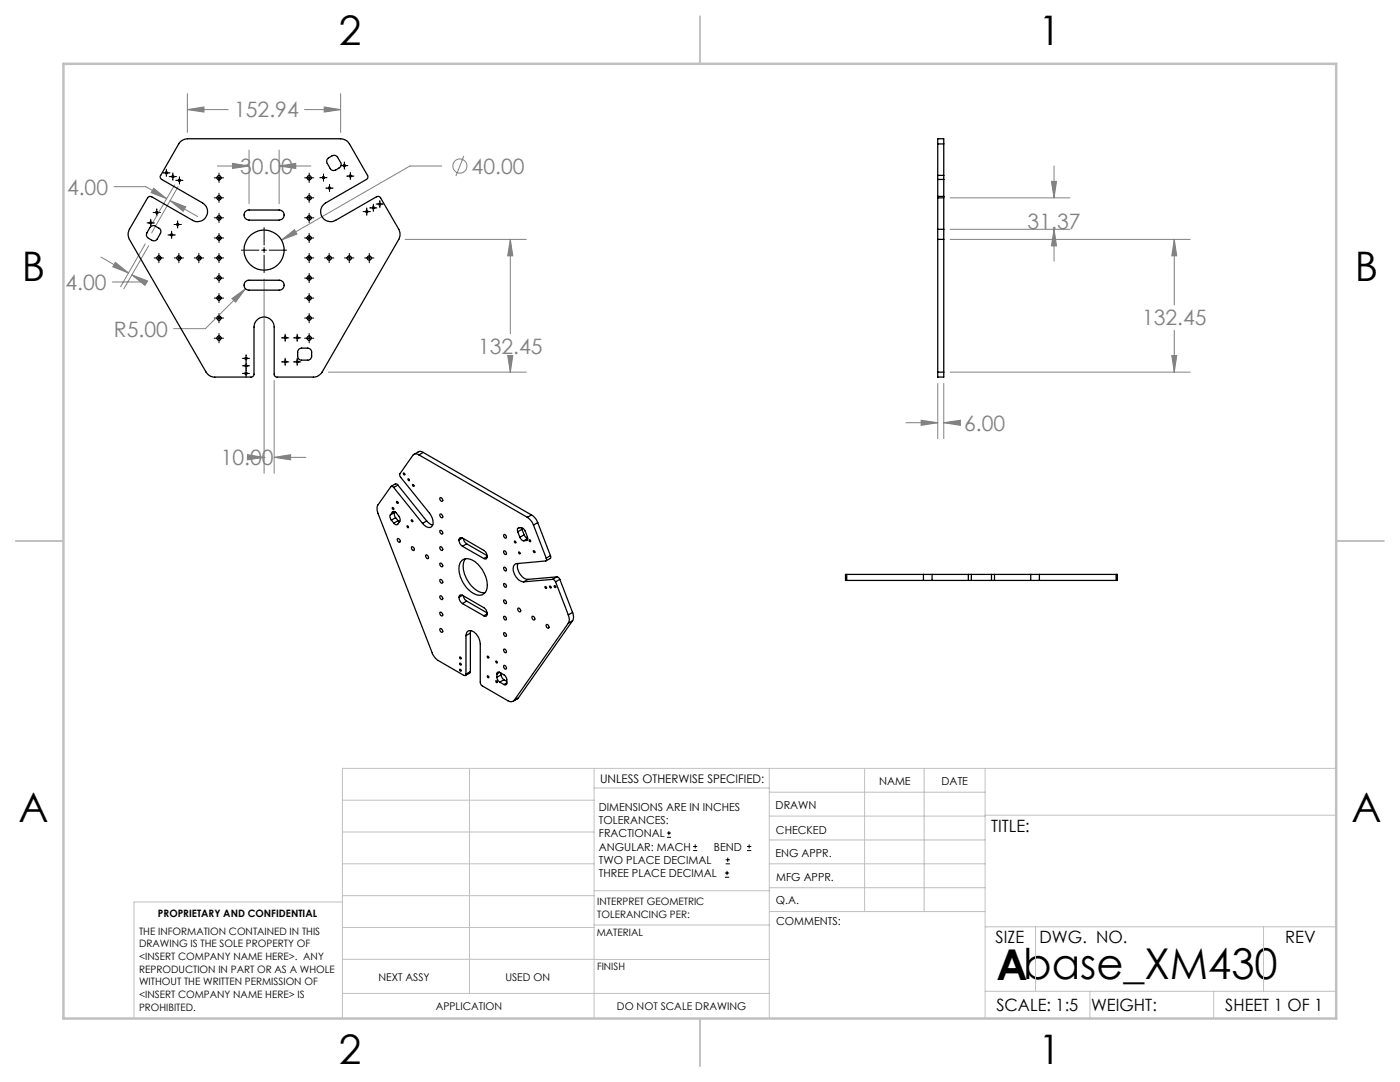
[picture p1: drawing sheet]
<svg xmlns="http://www.w3.org/2000/svg" width="279mm" height="216mm" viewBox="0 0 279 216" stroke-linecap="round" stroke-linejoin="round" font-family="sans-serif">
<g fill="none" stroke="#808080" stroke-width=".2">
<path d="M37.4 18.7v7.7M68 18.7v7.7M22.8 37.3h6.3l4.2 2.4M30.7 37.6l2.6 2.1-3.1-1.2zM34.9 36.9l-4.3 7.4M35.5 37.3l-5.2 9.2M37.4 21.9h8.1M37.4 21.9l3.3-.6v1.1zM43.4 33.1h6.3M46.4 32.6l3.3 .5-3.3 .5zM49.7 30v10.6M55.7 33.1h6.4"/>
<path d="M55.7 30v10.6M55.7 33.1l3.3-.5v1zM60.8 21.9h7.2M64.7 21.3l3.3 .6-3.3 .5zM88.2 33.1h-6.4l-25.6 14.8M92.6 31.1l-1.6 4M189.6 39.5h23.9M209.8 36.2h1.1l-.5 3.3zM210.4 33.1v6.4M20.1 51.3l5.5 3.2M23 52.4l2.6 2.1-3.1-1.3zM26.3 54.9l2.5 1.4h-6.4"/>
<path d="M26.3 54.9l3.2 1.2-.6 .8zM29 48.6l-4.9 8.6M29.7 49l-5 8.6M33.9 40l5.5 3.2M33.9 40l3.2 1.3-.6 .9zM46.3 59.6l2.7-2-2 2.7zM49 57.6l-8 8h-6.4M52.7 55.7v38.7M56.2 47.9l2.6-2.1 .5 .9zM80.9 47.8h24.1M101.8 47.8v18.8M101.8 47.8l.5 3.2h-1z"/>
<path d="M189.6 47.8h47.9M189.6 45.8h23.9M210.4 45.8v6.3M210.4 45.8l.5 3.3h-1.1zM234.4 47.8v13.1M234.4 47.8l.4 3.2h-.9zM54.7 75.9v18.5M65.5 74.3h39.5M101.3 70.9h1l-.5 3.4zM101.8 71.6v2.7M187.1 76.5v11M188.3 76.5v11"/>
<path d="M189.6 74.3h47.9M233.9 70.9h.9l-.4 3.4zM234.4 65.9v8.4M49.4 90.7l3.3 .6-3.3 .5zM52.7 91.3h.1M54.7 91.3h6.4M54.7 91.3l3.3-.6v1.1zM180.8 84.3h6.3M183.8 83.9l3.3 .4-3.3 .6zM188.3 84.3l3.4-.4v1zM188.3 84.3h2.9"/>
<circle cx="91.8" cy="33.1" r="1.41"/>
</g>
<g fill="none" stroke="#000" stroke-width=".2">
<path d="M32.5 34.5h1.4M33.2 33.8v1.4M33.8 35.2h1.4M34.5 34.5v1.5M35.1 36h1.4M35.8 35.3v1.4M42.8 35.5h1.8M42.8 39.5h1.8M43.7 34.5v1.9M43.7 38.6v1.8M60.8 35.5h1.8M60.8 39.5h1.8"/>
<path d="M61.7 34.5v1.9M61.7 38.6v1.8M63.8 35.5h1.5M64.6 34.7v1.5M65 37.5h1.5M65.8 36.8v1.4M68 33.1h1.4M68.7 32.3v1.5M69.2 35.1h1.4M69.9 34.4v1.4M29.4 44.5h1.4M30.1 43.7v1.5"/>
<path d="M30.6 42.4h1.4M30.8 51.5h1.8M31.3 41.7v1.4M31.7 50.6v1.8M33.5 46.9h1.5M34.3 46.1v1.5M34.7 44.8h1.5M34.8 51.5h1.8M35.5 44.1v1.4M35.7 50.6v1.8M38.8 51.5h1.8M39.7 50.6v1.8"/>
<path d="M42.8 51.5h1.8M42.8 43.5h1.8M42.8 47.5h1.8M42.8 59.5h1.8M42.8 55.5h1.8M43.7 42.5v1.9M43.7 46.6v1.8M43.7 50.6v1.8M43.7 54.5v1.9M43.7 58.6v1.8M48.2 49.9h3.5M52.2 49.9h1"/>
<path d="M52.7 45.4v3.5M52.7 49.4v1M52.7 50.9v3.5M53.7 49.9h3.5M60.8 51.5h1.8M60.8 43.5h1.8M60.8 47.5h1.8M60.8 59.5h1.8M60.8 55.5h1.8M61.7 42.5v1.9M61.7 46.6v1.8M61.7 50.6v1.8"/>
<path d="M61.7 54.5v1.9M61.7 58.6v1.8M64.8 51.5h1.8M65.7 50.6v1.8M68.8 51.5h1.8M69.7 50.6v1.8M72.5 42.2h1.4M72.8 51.5h1.8M73.2 41.5v1.5M73.7 50.6v1.8M73.8 41.5h1.4M74.5 40.7v1.5"/>
<path d="M75.1 40.7h1.4M75.8 40v1.5M42.8 63.5h1.8M42.8 67.5h1.8M43.7 62.5v1.9M43.7 66.5v1.9M48.4 74.5h1.4M48.4 73h1.4M48.4 71.5h1.4M49.1 70.8v1.4M49.1 72.3v2.9M56.2 67.4h1.4"/>
<path d="M56.2 72.2h1.4M56.9 66.7v1.4M56.9 71.5v1.4M58.6 67.4h1.4M58.6 72.2h1.4M59.3 66.7v1.4M59.3 71.5v1.4M60.8 63.5h1.8M60.8 67.5h1.8M61.7 62.5v1.9M61.7 66.5v1.9M133.1 167.1h.8"/>
<path d="M133.1 166.2h.8M133.5 165.8v.9M138.3 169.7h.8M138.3 168.9h.8M138.7 168.5v.8M144.7 175h.8M144.7 174.2h.8M144.8 172.4h.9M144.8 171.6h.9M145.1 173.8v.8M145.2 171.1v.9M149.1 169.7h.8"/>
<path d="M149.1 168.9h.8M149.5 168.5v.8"/>
</g>
<g fill="none" stroke="#c0c0c0" stroke-width=".2">
<path d="M68.3 159.7h50.3M93.7 153.3v44.9M118.6 153.3v49.9M118.6 157.2h34.9M153.5 153.3v49.9M153.5 158.1h43.1M172.5 153.3v28.6M184.4 153.3v28.6M196.6 153.3v49.9M266.7 153.3h-198.4v49.9M68.3 178.7h50.3M68.3 172.4h50.3"/>
<path d="M68.3 166h50.3M68.3 180h-41.6v23.2M118.6 177.7h35M153.5 167.6h43.1M153.5 162.8h43.1M153.5 172.4h43.1M153.5 177.1h43.1M196.6 162.7h70.1M68.3 198.2h85.2M68.3 191.4l85.2 .1M68.3 185.1h50.3M118.6 184.6h35"/>
<path d="M153.6 181.9h43M196.6 197.8h70.1M196.6 184.9h70.1M206.7 184.9v12.9M217.5 197.8v5.4M242.2 197.8v5.4M252.2 184.9v12.9"/>
</g>
<path d="M139.7 3.2v9.5M3.1 107.9h9.6M266.7 107.9h9.5M139.7 203.2v9.6" fill="none" stroke="#c0c0c0" stroke-width=".25"/>
<path d="M12.7 12.7h254v190.5h-254z" fill="none" stroke="#c0c0c0" stroke-width=".5"/>
<path d="M101.8 47.8l.5 3.2h-1zM101.3 70.9h1l-.5 3.4zM49.4 90.7l3.3 .6-3.3 .5zM54.7 91.3l3.3-.6v1.1zM33.9 40l3.2 1.3-.6 .9zM30.7 37.6l2.6 2.1-3.1-1.2zM23 52.4l2.6 2.1-3.1-1.3zM26.3 54.9l3.2 1.2-.6 .8zM37.4 21.9l3.3-.6v1.1zM64.7 21.3l3.3 .6-3.3 .5zM56.2 47.9l3.1-1.2-.5-.9zM55.7 33.1l3.3-.5v1zM46.4 32.6l3.3 .5-3.3 .5zM46.3 59.6l.7 .7 2-2.7zM209.8 36.2h1.1l-.5 3.3zM210.4 45.8l.5 3.3h-1.1zM234.4 47.8l.4 3.2h-.9zM233.9 70.9h.9l-.4 3.4zM188.3 84.3l3.4-.4v1zM183.8 83.9l3.3 .4-3.3 .6z" fill="#808080"/>
<g fill="none" stroke="#000" stroke-width=".25">
<path d="M36 28.3l.9-.5 .5-.1h30.6a2.07 2.07 0 0 1 1.7 1l3.6 6.3a.57 .57 0 0 1-.2 .8l-8.1 4.7a2 2 0 0 0-.7 2.7 2 2 0 0 0 2.7 .8l8.1-4.7a.57 .57 0 0 1 .9 .2l3.6 6.3a2.17 2.17 0 0 1 0 2l-15.3 26.5a2.14 2.14 0 0 1-1.8 .9h-7.2a.6 .6 0 0 1-.6-.6v-9.3a2.01 2.01 0 0 0-2-2.1 2.01 2.01 0 0 0-2 2.1v9.3a.6 .6 0 0 1-.6 .6h-7.2a2.02 2.02 0 0 1-1.8-.9l-15.3-26.5a2.17 2.17 0 0 1 0-2l3.7-6.3a.57 .57 0 0 1 .8-.2l8.1 4.7a2 2 0 0 0 2.7-.8 2 2 0 0 0-.7-2.7l-8.1-4.7a.57 .57 0 0 1-.2-.8zM65.5 31.6l.8-.5a.81 .81 0 0 1 1.1 .3l.6 1a.81 .81 0 0 1-.3 1.1l-.7 .4a.81 .81 0 0 1-1.1-.3l-.7-1.1 .1-.7zM187.1 39.2v.3M187.1 35v.8M187.1 28.7v-1h1.2v1M187.1 39.2h1.2M187.1 28.7v6.3M187.1 35.8v3.4M187.1 39.5v6.3M187.1 39.5h1.2M187.1 35.8h1.2M187.1 35h1.2"/>
<path d="M187.1 28.7h1.2M188.3 39.2v.3M188.3 35v.8M188.3 28.7v6.3M188.3 35.8v3.4M188.3 39.5v6.3M30 45.3l.3-.2 .4-.1 1 .5a.71 .71 0 0 1 .3 1.1l-.6 1.1a.74 .74 0 0 1-1.1 .2l-.7-.3a.81 .81 0 0 1-.3-1.1zM48.9 56.3l.6-.4h6.2a.99 .99 0 0 1 1 1 .99 .99 0 0 1-1 1h-6a.99 .99 0 0 1-.9-.5 .99 .99 0 0 1 .1-1.1zM49 42.2l.5-.3h6.2a1.01 1.01 0 0 1 1 1 1.01 1.01 0 0 1-1 1h-6a1.02 1.02 0 0 1-.9-.6 1.02 1.02 0 0 1 .2-1.1zM187.1 45.8v2M187.1 45.8h1.2M187.1 47.8h1.2"/>
<path d="M187.1 47.8v26.5M188.3 45.8v2M188.3 47.8v26.5M59.6 69.7l.6-.2h1.2a.78 .78 0 0 1 .8 .8v.8a.73 .73 0 0 1-.8 .8h-1.2a.73 .73 0 0 1-.8-.8v-1zM187.1 74.3v.9h1.2v-.9M187.1 74.3h1.2M78.6 97.3l-.4-.3-.2 .1-2.6 3.7a2 2 0 0 0 0 1.6l10.9 27.9a3 3 0 0 0 1.2 1.5l5.1 3a.25 .25 0 0 0 .3 0 .25 .25 0 0 0 .1-.3M78.6 97.3l5.7 7.1M79.4 96.8l-.5-.2-.9 .4M79.4 96.8l-.8 .5M79.4 96.8l5.8 7.2M80.5 94.4h.1a.23 .23 0 0 1 .2 .1 .23 .23 0 0 1-.1 .3l-.2-.3z"/>
<path d="M81.5 95.5a.21 .21 0 0 1 .2 .2 .21 .21 0 0 1-.1 .2l-.2-.3zM82.4 96.7a.21 .21 0 0 1 .2 .1 .21 .21 0 0 1-.1 .2l-.2-.2zM83.6 90.8a.84 .84 0 0 0-1.2 .1l-2.6 3.6v.4l5.9 7.5a2.3 2.3 0 0 1 .5 2.6 1.15 1.15 0 0 1-1.7-.3l-.2-.3M83.6 90.8l21.6 12.4M84.5 90.3l-.8-.2-1.1 .6M84.5 90.3l-.9 .5M84.5 90.3l21.6 12.5M87.8 99.3a.4 .4 0 0 1 .5 .3 .4 .4 0 0 1-.2 .4l-.3-.4zM77.9 102.8a.9 .9 0 0 0 .2 1M78.1 103.8l.5 .6M78.3 102.2a.5 .5 0 0 1 .8 .2l.7 .9 .1 .4-.5 .9a.5 .5 0 0 1-.8-.2M78.3 102.2l-.4 .6"/>
<path d="M78.5 102.1l-.2 .1M78.7 102.3v.3l.3 .7M78.7 102.3l-.8 .5M78.8 102.1l-.1 .2M79 103.3l-.9 .5M79 103.3l.4 .6M79.3 107.5a.45 .45 0 0 1 .5 .2 .45 .45 0 0 1-.1 .5 .54 .54 0 0 1-.4-.7zM79.4 103.9l.3 .2M79.4 103.9l-.8 .5M81.2 105l.1-.1a.21 .21 0 0 1 .2 .2 .21 .21 0 0 1-.1 .2zM82.1 103.7h.1a.21 .21 0 0 1 .2 .2 .21 .21 0 0 1-.1 .2l-.2-.3zM82.2 109.1a.45 .45 0 0 1 .4 .2 .45 .45 0 0 1-.1 .6 .54 .54 0 0 1-.3-.8z"/>
<path d="M85 110.7a.45 .45 0 0 1 .4 .3 .45 .45 0 0 1 0 .5 .53 .53 0 0 1-.4-.8zM85.2 104l.6 .6 .6 .1M85.2 104l-.9 .4M87.8 118.9a.43 .43 0 0 1 .5 .3 .43 .43 0 0 1-.1 .5 .55 .55 0 0 1-.4-.8zM87.8 115.6a.4 .4 0 0 1 .5 .3 .4 .4 0 0 1-.2 .5l-.3-.4zM87.8 112.4a.41 .41 0 0 1 .5 .2 .41 .41 0 0 1-.1 .5 .51 .51 0 0 1-.4-.7zM87.8 109.1a.43 .43 0 0 1 .5 .3 .43 .43 0 0 1-.1 .5 .55 .55 0 0 1-.4-.8zM87.8 105.8a.4 .4 0 0 1 .5 .3 .4 .4 0 0 1-.2 .5l-.3-.4zM87.8 102.6a.43 .43 0 0 1 .5 .2 .43 .43 0 0 1-.1 .5 .55 .55 0 0 1-.4-.7zM91.6 119.2a1.6 1.6 0 0 0 .7 1.2M91.6 107.8a1.6 1.6 0 0 0 .7 1.2M92.2 111.8a2.63 2.63 0 0 1 3.4 1.1 5.2 5.2 0 0 1 1.4 5.1 1.72 1.72 0 0 1-2.6 .4 5.8 5.8 0 0 1-2.6-5.9z"/>
<path d="M92.3 118.8a.44 .44 0 0 0-.5-.1 .44 .44 0 0 0-.2 .5M92.3 118.8l4.3 2.4a1.6 1.6 0 0 1 .7 1.3M92.3 107.4a.44 .44 0 0 0-.5-.1 .44 .44 0 0 0-.2 .5M92.3 107.4l4.3 2.4a1.6 1.6 0 0 1 .7 1.3M92.3 109l4.3 2.4M92.3 107.4l-.7 .4M92.3 118.8l-.7 .4M92.5 107.5l.1 .5 .5 .5M92.5 118.9l.2 .7 .4 .3M92.9 111.5a3.7 3.7 0 0 0 .2 3.9 4.9 4.9 0 0 0 3.4 2.9h.3M93.1 108.5l-.8 .5M93.1 108.5l4.1 2.4"/>
<path d="M93.1 119.9l-.8 .5M93.1 119.9l4.1 2.4M97.3 111.1a.42 .42 0 0 1-.2 .4 .42 .42 0 0 1-.5-.1M97.3 111.1l-.7 .3M100.5 113.3a.4 .4 0 0 1 .5 .1 .4 .4 0 0 1-.1 .5l-.3-.1zM100.5 110a.4 .4 0 0 1 .5 .2 .4 .4 0 0 1-.1 .5l-.3-.3zM100.5 106.8a.36 .36 0 0 1 .5 .1 .36 .36 0 0 1-.2 .5zM100.5 116.5a.4 .4 0 0 1 .5 .2 .4 .4 0 0 1-.1 .5l-.3-.3zM100.5 119.8a.4 .4 0 0 1 .5 .2 .4 .4 0 0 1-.1 .5l-.3-.2zM102.7 108h.1a.18 .18 0 0 1 .2 .2 .18 .18 0 0 1-.2 .1zM103.3 106.1a.48 .48 0 0 1 .2-.8h.6l.5 .3 .6 1.5a.53 .53 0 0 1-.2 .7M103.3 106.1l.5 1.1"/>
<path d="M103.4 112.4a2.65 2.65 0 0 0 2 3.2M103.5 110.2h.2l.1 .3h-.2zM103.8 107.2l.4 .6 .3 .1M104.1 105.3l.1 .3M104.2 105.6l-.9 .5M104.2 105.6l.4 1.1M104.6 106.7l.2 .4 .5 .3M104.6 106.7l-.8 .5M105 107.8l-.5 .1M105.2 103.2a3.2 3.2 0 0 1 1.3 1.6M105.2 107.7l-.2 .1M105.3 107.5l-.8 .4"/>
<path d="M105.4 115.6l-.9 .5M106.1 102.8a2.91 2.91 0 0 1 1.2 1.5M106.1 102.8l-.9 .4M106.5 104.8l2.5 6.6M107.3 104.3l-.8 .5M107.3 104.3l2.6 6.6M109 111.4a.33 .33 0 0 1-.1 .5l-5.8 .6a1.33 1.33 0 0 0-.4 2 2.33 2.33 0 0 0 1.8 1.6M109.9 110.9v.5l-.9 .5M109.9 110.9l-.9 .5M110.3 115.6l.3 .1 .3 .4M110.3 115.6l-5.8 .5M110.9 116.1l2.5 6.6"/>
<path d="M111.1 115.1h.2l.4 .5M111.1 115.1l-.8 .5M111.1 115.1l-5.7 .5M111.7 115.6l-.8 .5M111.7 115.6l2.6 6.6M169 114.6h-.3v1.2h.3M169 114.6h15.3M169 115.8h15.3M169 114.6v1.2M184.3 114.6h1.7M184.3 115.8h1.7M184.3 114.6v1.2"/>
<path d="M186 114.6v1.2M186 114.6h7.3M186 115.8h7.3M193.3 114.6h.6M193.3 115.8h.6M193.3 114.6v1.2M193.9 114.6h4M193.9 115.8h4M193.9 114.6v1.2M197.9 114.6h.6M197.9 115.8h.6M197.9 114.6v1.2"/>
<path d="M198.5 114.6v1.2M198.5 114.6h7.2M198.5 115.8h7.2M205.7 114.6h1.7M205.7 115.8h1.7M205.7 114.6v1.2M207.4 114.6h15.3M207.4 115.8h15.3M207.4 114.6v1.2M222.7 114.6h.3v1.2h-.3M222.7 114.6v1.2M87.8 125.5a.4 .4 0 0 1 .5 .2 .4 .4 0 0 1-.1 .5l-.3-.2z"/>
<path d="M87.8 122.2a.4 .4 0 0 1 .5 .2 .4 .4 0 0 1-.2 .5l-.3-.4zM91.7 132.4a.21 .21 0 0 1 .3 0 .21 .21 0 0 1-.1 .3zM92.3 120.4l4.3 2.5M93 126.8a.94 .94 0 0 1 .6-1 .94 .94 0 0 1 1.2 .5 3.3 3.3 0 0 1 1 2.2v7.7l.2 .4 .3 .3 5.1 2.9a.92 .92 0 0 0 1.2-.1M93 126.8v7.7M93.9 134l-.2 .3-.8 .5M93.9 126.3l-.9 .5M93.9 134l-.9 .5M93.9 126.3v7.7M93.9 125.8v.5M97.3 122.5a.42 .42 0 0 1-.2 .4 .42 .42 0 0 1-.5 0M97.3 122.5l-.7 .4"/>
<path d="M97.3 134.8a.23 .23 0 0 1 .2 .2 .23 .23 0 0 1-.1 .3l-.2-.4zM99 135.9h.1a.18 .18 0 0 1 .2 .1 .18 .18 0 0 1-.2 .2zM99 131.9h.1a.2 .2 0 0 1 .2 .2 .2 .2 0 0 1-.2 .2zM99.2 135.1l.2 .7 .3 .3M99.2 134.5v.6M99.7 134.2l1.2 .7 .2 .6v.8M99.7 134.2a.35 .35 0 0 0-.4-.1 .35 .35 0 0 0-.1 .4M99.7 136.1l.9 .5M99.7 134.2l-.5 .3M100 134.7l.2 .5 .4 .4M100 134.7l-.8 .4M100 134.3v.4"/>
<path d="M100.5 126.3a.4 .4 0 0 1 .5 .2 .4 .4 0 0 1-.1 .5l-.3-.3zM100.5 132.9a.4 .4 0 0 1 .5 .1 .4 .4 0 0 1-.1 .5l-.3-.3zM100.6 123a.45 .45 0 0 1 .4 .2 .45 .45 0 0 1-.1 .5 .53 .53 0 0 1-.3-.7zM100.6 129.5a.42 .42 0 0 1 .4 .3 .42 .42 0 0 1-.1 .4 .51 .51 0 0 1-.3-.7zM100.6 135.6l-.9 .5M100.6 135.6l.5 .4M101.1 136.3a.35 .35 0 0 1-.1 .3 .35 .35 0 0 1-.4 0M101.1 136.3l-.5 .3M103.4 121.4a.4 .4 0 0 1 .4 .2 .4 .4 0 0 1-.1 .5l-.4-.4zM103.5 139.2l-1.1 .7M103.5 139.2l-.9 .5M106.2 123a.4 .4 0 0 1 .5 .2 .4 .4 0 0 1-.2 .5l-.3-.4z"/>
<path d="M109 124.6a.45 .45 0 0 1 .5 .3 .45 .45 0 0 1-.1 .5 .54 .54 0 0 1-.4-.8zM113.4 122.7a1.7 1.7 0 0 1 0 1.7M113.4 124.4l-10.8 15.3M114.3 122.2a1.7 1.7 0 0 1 0 1.7M114.3 122.2l-.9 .5M114.3 123.9l-.9 .5M114.3 123.9l-10.8 15.3"/>
<circle cx="33.2" cy="34.5" r=".21"/>
<circle cx="34.5" cy="35.2" r=".21"/>
<circle cx="35.8" cy="36" r=".23"/>
<circle cx="43.7" cy="35.5" r=".43"/>
<circle cx="43.7" cy="39.5" r=".42"/>
<circle cx="61.7" cy="35.5" r=".43"/>
<circle cx="61.7" cy="39.5" r=".42"/>
<circle cx="64.5" cy="35.4" r=".22"/>
<circle cx="65.7" cy="37.5" r=".22"/>
<circle cx="68.7" cy="33" r=".22"/>
<circle cx="69.9" cy="35.1" r=".22"/>
<circle cx="30.1" cy="44.5" r=".21"/>
<circle cx="31.3" cy="42.4" r=".21"/>
<circle cx="31.7" cy="51.5" r=".43"/>
<circle cx="34.2" cy="46.9" r=".22"/>
<circle cx="35.5" cy="44.8" r=".21"/>
<circle cx="35.7" cy="51.5" r=".43"/>
<circle cx="39.7" cy="51.5" r=".43"/>
<circle cx="43.7" cy="51.5" r=".43"/>
<circle cx="43.7" cy="55.5" r=".43"/>
<circle cx="43.7" cy="43.5" r=".43"/>
<circle cx="43.7" cy="59.5" r=".42"/>
<circle cx="43.7" cy="47.5" r=".42"/>
<circle cx="52.7" cy="49.9" r="4"/>
<circle cx="61.7" cy="55.5" r=".43"/>
<circle cx="61.7" cy="51.5" r=".43"/>
<circle cx="61.7" cy="43.5" r=".43"/>
<circle cx="61.7" cy="59.5" r=".42"/>
<circle cx="61.7" cy="47.5" r=".42"/>
<circle cx="65.7" cy="51.5" r=".43"/>
<circle cx="69.7" cy="51.5" r=".43"/>
<circle cx="73.2" cy="42.2" r=".21"/>
<circle cx="73.7" cy="51.5" r=".43"/>
<circle cx="74.5" cy="41.5" r=".22"/>
<circle cx="75.8" cy="40.7" r=".22"/>
<circle cx="43.7" cy="67.5" r=".43"/>
<circle cx="43.7" cy="63.5" r=".43"/>
<circle cx="49.1" cy="74.5" r=".22"/>
<circle cx="49.1" cy="71.5" r=".22"/>
<circle cx="49.1" cy="73" r=".22"/>
<circle cx="56.9" cy="67.4" r=".21"/>
<circle cx="56.9" cy="72.2" r=".21"/>
<circle cx="59.3" cy="67.4" r=".21"/>
<circle cx="59.3" cy="72.2" r=".21"/>
<circle cx="61.7" cy="67.5" r=".43"/>
<circle cx="61.7" cy="63.5" r=".43"/>
<circle cx="78.5" cy="101.4" r=".19"/>
<circle cx="79.3" cy="100.2" r=".18"/>
<circle cx="105.8" cy="107.9" r=".18"/>
<circle cx="106.6" cy="110" r=".18"/>
<circle cx="108.9" cy="117.2" r=".18"/>
<circle cx="109.9" cy="117.1" r=".18"/>
<circle cx="110.8" cy="117" r=".19"/>
<circle cx="91.9" cy="133.7" r=".18"/>
<circle cx="91.9" cy="131.2" r=".18"/>
<circle cx="97.4" cy="131.1" r=".18"/>
</g>
<text font-size="8.5" x="198.9" y="195.5">Abase_XM430</text>
<g font-size="8.1">
<text x="67.6" y="8.9">2</text>
<text x="207.3" y="8.9">1</text>
<text x="4.4" y="56.1">B</text>
<text x="270.4" y="56.1">B</text>
<text x="3.7" y="164.1">A</text>
<text x="269.7" y="164.1">A</text>
<text x="67.6" y="212.4">2</text>
<text x="207.3" y="212.4">1</text>
</g>
<g font-size="4.2" fill="#808080">
<text x="46.7" y="23.4">152.94</text>
<text x="47.9" y="34.7">30.00</text>
<text x="94.1" y="34.7">40.00</text>
<text x="13.4" y="38.8">4.00</text>
<text x="205.1" y="45.7">31.37</text>
<text x="13.1" y="57.9">4.00</text>
<text x="227.9" y="64.9">132.45</text>
<text x="22.7" y="67.2">R5.00</text>
<text x="95.4" y="70.7">132.45</text>
<text x="192.4" y="85.9">6.00</text>
<text x="44.1" y="92.8">10.00</text>
</g>
<g font-size="3.4">
<text x="197.8" y="166">TITLE:</text>
<text x="198.7" y="188.1">SIZE</text>
<text x="207.5" y="188.1">DWG. NO.</text>
<text x="256.5" y="188.2">REV</text>
<text x="198.8" y="201.7">SCALE: 1:5</text>
<text x="217.7" y="201.8">WEIGHT:</text>
<text x="244.5" y="201.7">SHEET 1 OF 1</text>
</g>
<text font-size="2.4" x="119.8" y="156.2">UNLESS OTHERWISE SPECIFIED:</text>
<g font-size="2.2">
<text x="119.5" y="161.8">DIMENSIONS ARE IN INCHES</text>
<text x="154.8" y="161.4">DRAWN</text>
<text x="175.4" y="156.6">NAME</text>
<text x="187.9" y="156.7">DATE</text>
<text x="119.5" y="164.4">TOLERANCES:</text>
<text x="119.5" y="167.1">FRACTIONAL</text>
<text x="154.9" y="166.3">CHECKED</text>
<text x="119.5" y="169.7">ANGULAR: MACH</text>
<text x="119.5" y="172.4">TWO PLACE DECIMAL</text>
<text x="142.5" y="169.7">BEND</text>
<text x="154.8" y="171">ENG APPR.</text>
<text x="119.5" y="175">THREE PLACE DECIMAL</text>
<text x="154.9" y="175.7">MFG APPR.</text>
<text x="154.9" y="180.4">Q.A.</text>
<text x="154.9" y="184.6">COMMENTS:</text>
</g>
<g font-size="2.1">
<text x="75.5" y="195.7">NEXT ASSY</text>
<text x="100.9" y="195.7">USED ON</text>
<text x="86.9" y="201.5">APPLICATION</text>
<text x="123.1" y="201.6">DO NOT SCALE DRAWING</text>
</g>
<g font-size="2">
<text x="31.5" y="182.9">PROPRIETARY AND CONFIDENTIAL</text>
<text x="119.2" y="180.6">INTERPRET GEOMETRIC</text>
<text x="119.2" y="183.1">TOLERANCING PER:</text>
<text x="27.8" y="186.5">THE INFORMATION CONTAINED IN THIS</text>
<text x="27.8" y="189">DRAWING IS THE SOLE PROPERTY OF</text>
<text x="27.8" y="191.6">&lt;INSERT COMPANY NAME HERE&gt;. ANY</text>
<text x="119.1" y="186.7">MATERIAL</text>
<text x="27.8" y="194.1">REPRODUCTION IN PART OR AS A WHOLE</text>
<text x="27.8" y="196.6">WITHOUT THE WRITTEN PERMISSION OF</text>
<text x="119.1" y="193.5">FINISH</text>
<text x="27.8" y="199.1">&lt;INSERT COMPANY NAME HERE&gt; IS</text>
<text x="27.8" y="201.7">PROHIBITED.</text>
</g>
</svg>
